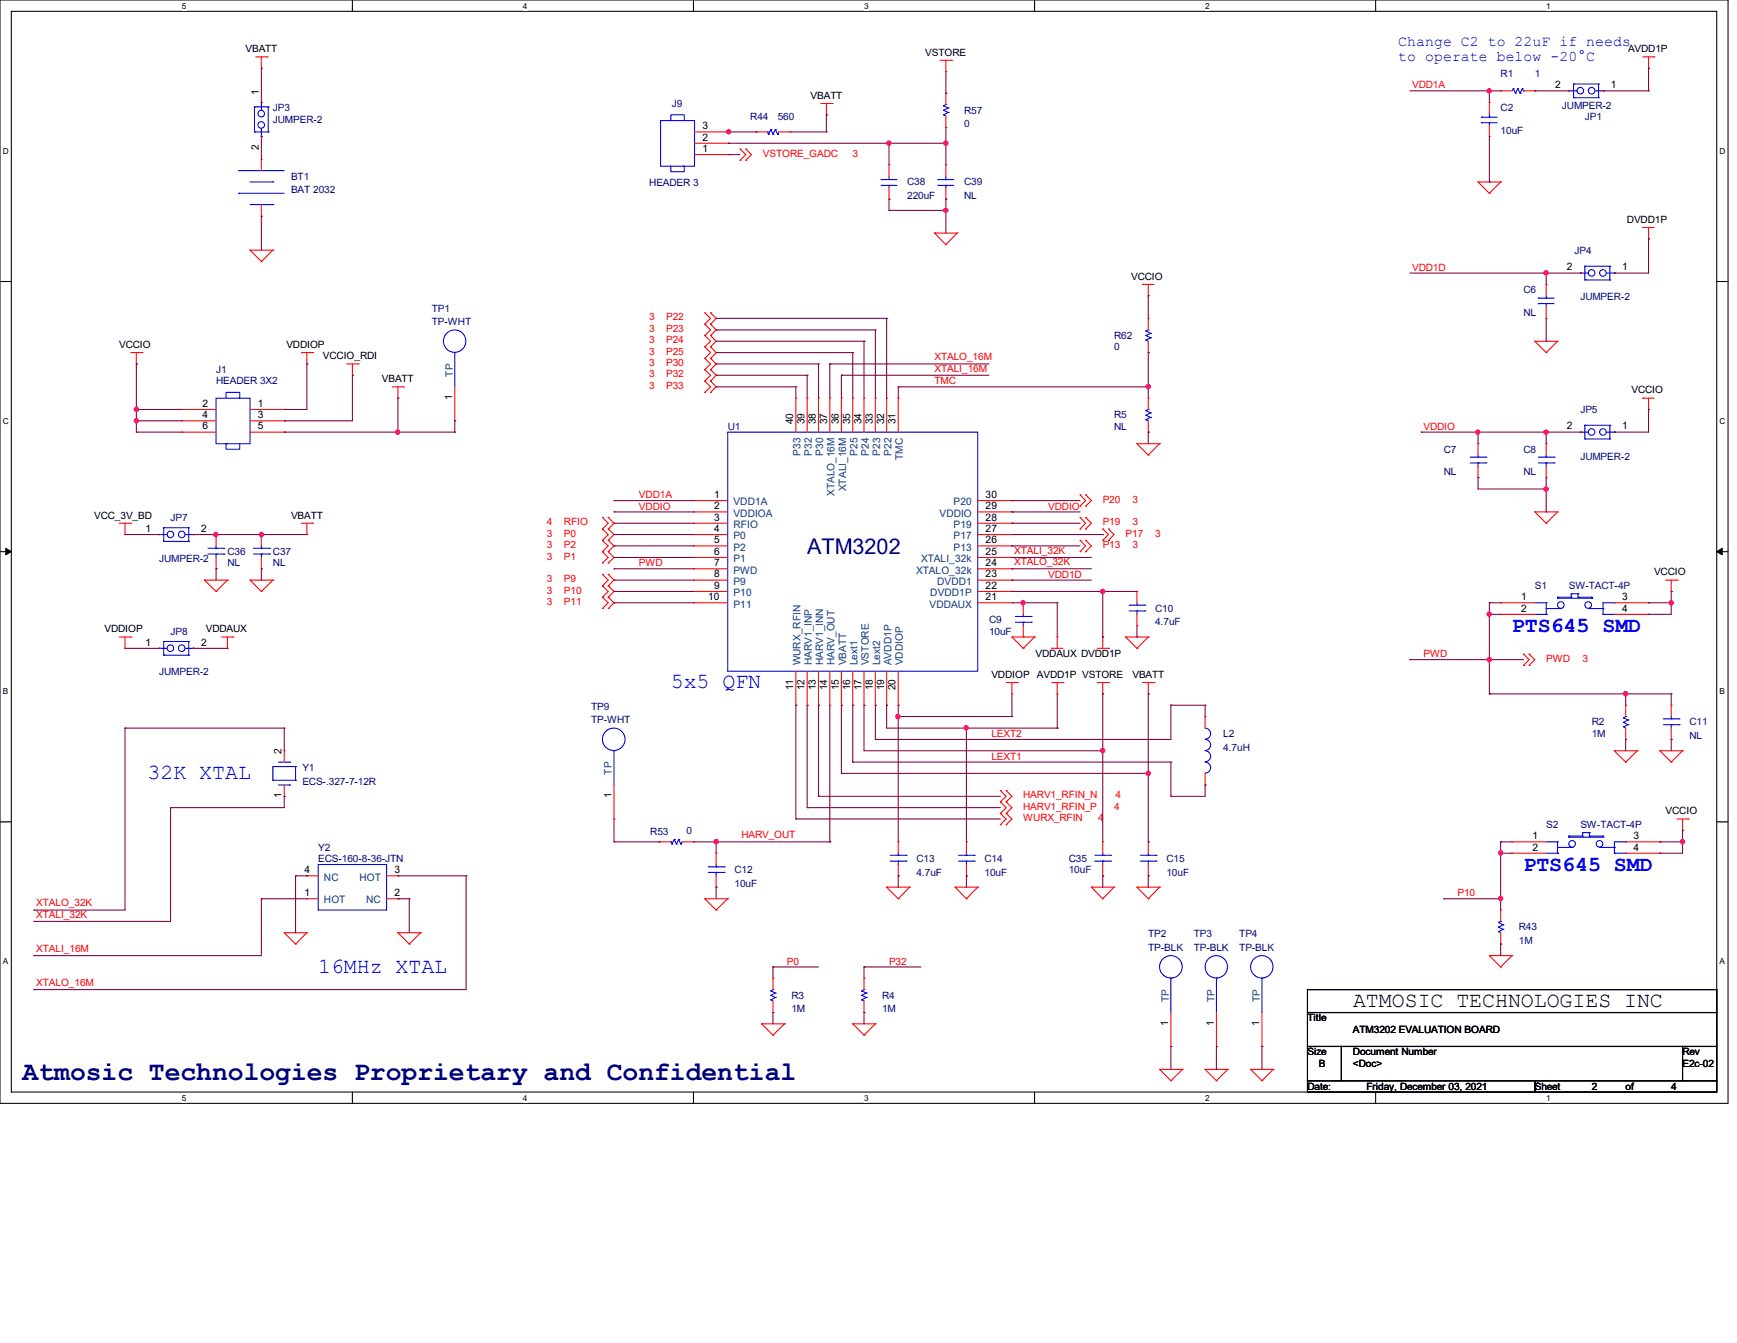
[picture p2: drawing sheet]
<svg xmlns="http://www.w3.org/2000/svg" width="279mm" height="216mm" viewBox="0 0 279 216" stroke-linecap="round" stroke-linejoin="round" font-family="sans-serif">
<path d="M0 0h278v177.4h-278zM1.8 1.8h274.3v173.8h-274.3z" fill="none" stroke="#000" stroke-width=".17"/>
<g fill="#fff">
<path d="M29.3 .2h.7v1.5h-.7z"/>
<path d="M29.3 175.8h.7v1.4h-.7z"/>
</g>
<path d="M56.7 0v1.8M56.7 175.6v1.8" fill="none" stroke="#000" stroke-width=".17"/>
<g fill="#fff">
<path d="M84.1 .2h.7v1.5h-.7z"/>
<path d="M84.1 175.8h.7v1.4h-.7z"/>
</g>
<path d="M111.5 0v1.8M111.5 175.6v1.8" fill="none" stroke="#000" stroke-width=".17"/>
<g fill="#fff">
<path d="M139 .2h.7v1.5h-.7z"/>
<path d="M139 175.8h.7v1.4h-.7z"/>
</g>
<path d="M166.4 0v1.8M166.4 175.6v1.8" fill="none" stroke="#000" stroke-width=".17"/>
<g fill="#fff">
<path d="M193.8 .2h.8v1.5h-.8z"/>
<path d="M193.8 175.8h.8v1.4h-.8z"/>
</g>
<path d="M221.3 0v1.8M221.3 175.6v1.8" fill="none" stroke="#000" stroke-width=".17"/>
<g fill="#fff">
<path d="M248.7 .2h.7v1.5h-.7z"/>
<path d="M248.7 175.8h.7v1.4h-.7z"/>
<path d="M.5 23.5h.9v1.5h-.9z"/>
<path d="M276.6 23.5h.9v1.5h-.9z"/>
<path d="M.5 67h.9v1.5h-.9z"/>
<path d="M276.6 67h.9v1.5h-.9z"/>
</g>
<path d="M0 45.3h1.8M276.1 45.3h1.9" fill="none" stroke="#000" stroke-width=".17"/>
<g fill="#fff">
<path d="M.5 110.4h.8v1.5h-.8z"/>
<path d="M276.6 110.4h.9v1.5h-.9z"/>
</g>
<path d="M0 88.7h1.8M276.1 88.7h1.9" fill="none" stroke="#000" stroke-width=".17"/>
<path d="M.9 88.1l.9 .6-.9 .5zM276.1 88.7l.9-.6v1.1z" fill="#000" stroke="#000" stroke-width=".16"/>
<g fill="#fff">
<path d="M.5 153.8h.8v1.5h-.8z"/>
<path d="M276.6 153.8h.9v1.5h-.9z"/>
</g>
<path d="M0 132.1h1.8M276.1 132.1h1.9M210.3 159.1h65.8v3.7h-65.8zM210.3 162.8h65.8v5.4h-65.8zM210.3 168.2h5.5v5.5h-5.5zM210.3 173.7h36.6v1.9h-36.6zM215.8 168.2h54.8v5.5h-54.8zM246.9 173.7h29.2v1.9h-29.2zM270.6 168.2h5.5v5.5h-5.5z" fill="none" stroke="#000" stroke-width=".17"/>
<g fill="none" stroke="#f00" stroke-width=".17">
<path d="M41.1 9.1h1.9M42 11h.1M42 16.5h.1M42 9.1v1.9M43 9.1h.1M132 16.6h1.9M132.9 18.5h.1M132.9 16.6v1.9M133.9 16.6h.1M151.2 9.7h1.9M152.1 11.5h.1M152.1 15h.1"/>
<path d="M152.1 9.7v1.8M152.1 15v1.8M152.1 18.6v1.9M153.1 9.7h.1M239.6 16.5h.1M239.6 16.5v1.8M241.4 14.6h.1M241.4 14.6h1.8M245.1 14.6h1.8M246.9 14.6h.1M252.3 14.6h.1M257.9 14.6h.1"/>
<path d="M264.2 9.1h1.9M265.2 11h.1M265.2 9.1v1.9M266.1 9.1h.1M42 21.9h.1M42 25.6h.1M42 34.8h.1M42 25.6v1.8M42 32.9v1.9M111.7 21.2h5.5M111.7 24.8h5.5M111.7 23h5.5"/>
<path d="M117.2 24.8h.1M117.2 23h.1M117.2 21.2h.1M119 25.8h.1M119 24h.1M119 24l1 .8-1 1M120 25.8h.1M120 24h.1M120 24l.9 .8-.9 1M121.6 21.2h.1M121.6 21.2h1.8M125.3 21.2h1.8"/>
<path d="M127.1 21.2h.1M143 32h.1M143 26.5h.1M143 26.5v1.8M143 30.2v1.8M150.3 37.5h.1M150.3 37.5h3.7M150.3 37.5l1.8 1.8M152.1 39.3h.1M152.1 20.5h.1M152.1 32h.1M152.1 26.5h.1"/>
<path d="M152.1 26.5v1.8M152.1 30.2v1.8M154 37.5h.1M154 37.5l-1.9 1.8M237.7 29.3h.1M237.7 29.3h3.7M237.7 29.3l1.9 1.8M239.6 31.1h.1M239.6 21.9h.1M239.6 20.1v1.8M241.4 29.3h.1M241.4 29.3l-1.8 1.8"/>
<path d="M264.2 36.6h.1M264.2 36.6h1.9M265.2 38.4h.1M265.2 36.6v1.8M21 56.7h1.9M21.9 58.5h.1M21.9 56.7v1.8M22.9 56.7h.1M40.2 40.2h.1M40.2 40.2h3.7M40.2 40.2l1.8 1.8M42 42h.1"/>
<path d="M43.9 40.2h.1M43.9 40.2l-1.9 1.8M48.5 56.7h1.8M49.4 58.5h.1M49.4 56.7v1.8M50.3 56.7h.1M55.8 58.5h1.8M56.7 58.5v1.8M57.6 58.5h.1M113.4 59.4h.1M113.4 57.6h.1M113.4 50.3h.1"/>
<path d="M113.4 52.1h.1M113.4 53.9h.1M113.4 55.8h.1M113.4 59.4l.9 .9-.9 1M113.4 57.6l.9 .9-.9 .9M113.4 50.3l.9 .9-.9 .9M113.4 52.1l.9 .9-.9 .9M113.4 53.9l.9 1-.9 .9M113.4 55.8l.9 .9-.9 .9M114.3 59.4h.1M114.3 57.6h.1M114.3 52.1h.1"/>
<path d="M114.3 50.3h.1M114.3 53.9h.1M114.3 55.8h.1M114.3 59.4l.9 .9-.9 1M114.3 57.6l.9 .9-.9 .9M114.3 50.3l.9 .9-.9 .9M114.3 52.1l.9 .9-.9 .9M114.3 53.9l.9 1-.9 .9M114.3 55.8l.9 .9-.9 .9M183.8 45.7h.1M183.8 45.7h1.8M184.7 47.5h.1"/>
<path d="M184.7 56.7h.1M184.7 51.2h.1M184.7 45.7v1.8M184.7 51.2v1.8M184.7 54.9v1.8M246.9 54.9h.1M246.9 54.9h3.6M246.9 54.9l1.8 1.8M248.7 56.7h.1M248.7 45.7h.1M248.7 51.2h.1M248.7 45.7v1.8"/>
<path d="M248.7 49.4v1.8M250.5 54.9h.1M250.5 54.9l-1.8 1.8M254.2 43.9h.1M259.7 43.9h.1M29.3 65.8h.1M29.3 67.6h.1M29.3 69.5h.1M29.3 65.8h5.5M29.3 67.6h5.5M29.3 69.5h5.5M40.2 65.8h5.5"/>
<path d="M40.2 67.6h5.5M40.2 69.5h5.5M45.7 65.8h.1M45.7 67.6h.1M45.7 69.5h.1M56.7 60.3h.1M63.1 62.2h1.8M64 64h.1M64 62.2v1.8M64.9 62.2h.1M73.2 67.6h.1M73.2 62.2v5.4"/>
<path d="M113.4 61.3h.1M113.4 63.1h.1M113.4 61.3l.9 .9-.9 .9M114.3 63.1h.1M114.3 61.3h.1M114.3 61.3l.9 .9-.9 .9M128 64h.1M128 64v5.5M129.8 64h.1M129.8 64v5.5M131.7 64h.1M131.7 64v5.5"/>
<path d="M133.5 64h.1M133.5 64v5.5M135.3 64h.1M135.3 64v5.5M137.2 64h.1M137.2 64v5.5M139 64h.1M139 64v5.5M140.8 64h.1M140.8 64v5.5M142.6 64h.1M142.6 64v5.5"/>
<path d="M144.5 64h.1M144.5 64v5.5M173.7 79.5h.1M173.7 79.5l.9 1-.9 .9M174.6 79.5h.1M174.6 79.5l1 1-1 .9M182.9 71.3h.1M182.9 71.3h3.6M182.9 71.3l1.8 1.9M184.7 73.2h.1M184.7 69.5h.1M184.7 64h.1"/>
<path d="M184.7 64v1.8M184.7 67.6v1.9M186.5 71.3h.1M186.5 71.3l-1.8 1.9M237.7 71.3h.1M237.7 76.8h.1M237.7 71.3v1.9M237.7 75v1.8M248.7 71.3h.1M248.7 76.8h.1M248.7 71.3v1.9M248.7 75v1.8"/>
<path d="M254.2 69.5h.1M259.7 69.5h.1M264.2 64h.1M264.2 64h1.9M265.2 65.8h.1M265.2 64v1.8M19.2 84.1h1.8M20.1 85.9h.1M20.1 84.1v1.8M21 84.1h.1M25.6 85.9h.1M31.1 85.9h.1"/>
<path d="M32.9 93.3h.1M32.9 93.3h3.7M32.9 93.3l1.9 1.8M34.8 95.1h.1M34.8 85.9h.1M34.8 91.4h.1M34.8 85.9v1.9M34.8 89.6v1.8M36.6 93.3h.1M36.6 93.3l-1.8 1.8M40.2 93.3h.1M40.2 93.3h3.7"/>
<path d="M40.2 93.3l1.8 1.8M42 95.1h.1M42 85.9h.1M42 91.4h.1M42 85.9v1.9M42 89.6v1.8M43.9 93.3h.1M43.9 93.3l-1.9 1.8M48.5 84.1h1.8M49.4 85.9h.1M49.4 84.1v1.8M50.3 84.1h.1"/>
<path d="M96.9 85h.1M96.9 86.9h.1M96.9 88.7h.1M96.9 90.5h.1M96.9 92.3h.1M96.9 94.2h.1M96.9 96h.1M96.9 97.8h.1M96.9 83.2h.1M96.9 85l.9 .9-.9 1M96.9 86.9l.9 .9-.9 .9M96.9 88.7l.9 .9-.9 .9"/>
<path d="M96.9 92.3l.9 1-.9 .9M96.9 94.2l.9 .9-.9 .9M96.9 96l.9 .9-.9 .9M96.9 83.2l.9 .9-.9 .9M97.8 86.9h.1M97.8 85h.1M97.8 88.7h.1M97.8 90.5h.1M97.8 94.2h.1M97.8 92.3h.1M97.8 96h.1M97.8 97.8h.1"/>
<path d="M97.8 83.2h.1M97.8 85l1 .9-1 1M97.8 86.9l1 .9-1 .9M97.8 88.7l1 .9-1 .9M97.8 92.3l1 1-1 .9M97.8 94.2l1 .9-1 .9M97.8 96l1 .9-1 .9M97.8 83.2l1 .9-1 .9M111.5 80.5h.1M111.5 82.3h.1M111.5 84.1h.1M111.5 85.9h.1"/>
<path d="M111.5 87.8h.1M111.5 89.6h.1M111.5 91.4h.1M111.5 93.3h.1M111.5 95.1h.1M111.5 96.9h.1M111.5 82.3h5.6M111.5 93.3h5.6M111.5 84.1h5.6M111.5 80.5h5.6M111.5 85.9h5.6M111.5 87.8h5.6"/>
<path d="M111.5 89.6h5.6M111.5 91.4h5.6M111.5 95.1h5.6M111.5 96.9h5.6M157.3 82.3h5.5M157.3 93.3h5.5M157.3 84.1h5.5M157.3 80.5h5.5M157.3 85.9h5.5M157.3 87.8h5.5M157.3 89.6h5.5M157.3 91.4h5.5"/>
<path d="M157.3 95.1h5.5M157.3 96.9h5.5M162.8 80.5h.1M162.8 82.3h.1M162.8 84.1h.1M162.8 85.9h.1M162.8 87.8h.1M162.8 89.6h.1M162.8 91.4h.1M162.8 93.3h.1M162.8 95.1h.1M162.8 96.9h.1"/>
<path d="M164.6 96.9h.1M164.6 96.9v1.9M173.7 81.4h.1M173.7 85h.1M173.7 83.2h.1M173.7 88.7h.1M173.7 86.9h.1M173.7 83.2l.9 .9-.9 .9M173.7 86.9l.9 .9-.9 .9M174.6 81.4h.1M174.6 85h.1M174.6 83.2h.1"/>
<path d="M174.6 88.7h.1M174.6 86.9h.1M174.6 83.2l1 .9-1 .9M174.6 86.9l1 .9-1 .9M177.4 86.9h.1M177.4 85h.1M177.4 85l.9 .9-.9 1M178.3 86.9h.1M178.3 85h.1M178.3 85l.9 .9-.9 1M182.9 95.1h.1M182.9 95.1v1.8"/>
<path d="M182.9 98.8v1.8M241.4 96.9h.1M241.4 98.8h.1M241.4 96.9h5.5M241.4 98.8h5.5M246.9 82.3h.1M246.9 82.3h3.6M246.9 82.3l1.8 1.8M248.7 84.1h.1M250.5 82.3h.1M250.5 82.3l-1.8 1.8M259.7 96.9h5.5"/>
<path d="M259.7 98.8h5.5M265.2 96.9h.1M265.2 98.8h.1M267.9 93.3h1.8M268.8 95.1h.1M268.8 93.3v1.8M269.7 93.3h.1M19.2 102.4h1.8M20.1 104.2h.1M20.1 102.4v1.8M21 102.4h.1M25.6 104.2h.1"/>
<path d="M31.1 104.2h.1M35.6 102.4h1.9M36.6 104.2h.1M36.6 102.4v1.8M37.5 102.4h.1M128 113.4h.1M128 107.9v5.5M129.8 113.4h.1M129.8 107.9v5.5M131.7 113.4h.1M131.7 107.9v5.5M133.5 113.4h.1"/>
<path d="M133.5 107.9v5.5M135.3 113.4h.1M135.3 107.9v5.5M137.2 113.4h.1M137.2 107.9v5.5M139 113.4h.1M139 107.9v5.5M140.8 113.4h.1M140.8 107.9v5.5M142.6 113.4h.1M142.6 107.9v5.5M144.5 113.4h.1"/>
<path d="M144.5 107.9v5.5M161.8 109.7h1.9M162.8 111.5h.1M162.8 102.4h.1M162.8 109.7v1.8M162.8 102.4h3.6M162.8 102.4l1.8 1.8M163.7 109.7h.1M164.6 104.2h.1M164.6 102.4h.1M164.6 100.6v1.8M166.4 102.4h.1"/>
<path d="M166.4 102.4l-1.8 1.8M169.2 104.2h.1M169.2 109.7h1.8M169.2 104.2h1.8M170.1 111.5h.1M170.1 102.4h.1M170.1 102.4v1.8M170.1 109.7v1.8M171 109.7h.1M176.5 109.7h1.8M176.5 104.2h1.8M177.4 111.5h.1"/>
<path d="M177.4 102.4h.1M177.4 102.4v1.8M177.4 109.7v1.8M178.3 109.7h.1M178.3 104.2h.1M181.1 102.4h.1M181.1 102.4h3.6M181.1 102.4l1.8 1.8M182.9 104.2h.1M182.9 100.6h.1M183.8 109.7h1.8M184.7 111.5h.1"/>
<path d="M184.7 102.4h.1M184.7 109.7v1.8M184.7 102.4l-1.8 1.8M185.6 109.7h.1M193.8 115.2h.1M193.8 115.2v1.9M245.1 107h.1M245.1 105.2h.1M245.1 105.2l.9 .8-.9 1M246 107h.1M246 105.2h.1M246 105.2l.9 .8-.9 1"/>
<path d="M261.5 118.9h.1M261.5 113.4h.1M261.5 113.4v1.8M261.5 117.1v1.8M268.8 113.4h.1M268.8 118.9h.1M268.8 113.4v1.8M268.8 117.1v1.8M45.7 128h.1M45.7 120.7h.1M45.7 120.7v1.8M45.7 126.2v1.8"/>
<path d="M98.8 131.7h.1M98.8 126.2v5.5M106 135.3h.1M106 135.3h1.9M109.7 135.3h1.8M111.5 135.3h.1M115.2 137.2h.1M115.2 137.2v1.8M144.5 135.3h.1M144.5 135.3v1.9M144.5 139v1.8M155.4 135.3h.1"/>
<path d="M155.4 135.3v1.9M155.4 139v1.8M160.9 132.6h.1M160.9 130.8h.1M160.9 128.9h.1M160.9 127.1h.1M160.9 130.8l.9 .9-.9 .9M160.9 127.1l.9 .9-.9 .9M160.9 128.9l.9 .9-.9 1M161.8 132.6h.1M161.8 130.8h.1M161.8 128.9h.1"/>
<path d="M161.8 127.1h.1M161.8 130.8l1 .9-1 .9M161.8 127.1l1 .9-1 .9M161.8 128.9l1 .9-1 1M177.4 135.3h.1M177.4 135.3v1.9M177.4 139v1.8M184.7 135.3h.1M184.7 135.3v1.9M184.7 139v1.8M193.8 126.2h.1M193.8 124.3v1.9"/>
<path d="M243.2 135.3h.1M243.2 137.2h.1M243.2 135.3h5.5M243.2 137.2h5.5M259.7 120.7h.1M259.7 120.7h3.7M259.7 120.7l1.8 1.8M261.5 122.5h.1M261.5 135.3h5.5M261.5 137.2h5.5M263.4 120.7h.1M263.4 120.7l-1.9 1.8"/>
<path d="M267 120.7h.1M267 135.3h.1M267 137.2h.1M267 120.7h3.6M267 120.7l1.8 1.8M268.8 122.5h.1M269.7 131.7h1.9M270.6 120.7h.1M270.6 133.5h.1M270.6 120.7l-1.8 1.8M270.6 131.7v1.8M271.6 131.7h.1"/>
<path d="M45.7 149.9h.1M45.7 149.9h3.7M45.7 149.9l1.8 1.9M47.5 151.8h.1M49.4 149.9h.1M49.4 144.5h.1M49.4 140.8h.1M49.4 144.5h1.8M49.4 149.9l-1.9 1.9M49.4 140.8h1.8M62.2 144.5h1.8M62.2 140.8h1.8"/>
<path d="M64 149.9h.1M64 144.5h.1M64 140.8h.1M64 149.9h3.6M64 149.9l1.8 1.9M65.8 151.8h.1M67.6 149.9h.1M67.6 149.9l-1.8 1.9M113.4 144.5h.1M113.4 144.5h3.7M113.4 144.5l1.8 1.8M115.2 146.3h.1"/>
<path d="M115.2 142.6h.1M115.2 140.8v1.8M117.1 144.5h.1M117.1 144.5l-1.9 1.8M124.3 157.3h.1M124.3 157.3v1.8M139 157.3h.1M139 157.3v1.8M142.6 142.6h.1M142.6 142.6h3.7M142.6 142.6l1.9 1.9M144.5 144.5h.1"/>
<path d="M144.5 140.8h.1M146.3 142.6h.1M146.3 142.6l-1.8 1.9M153.6 142.6h.1M153.6 142.6h3.7M153.6 142.6l1.8 1.9M155.4 144.5h.1M155.4 140.8h.1M157.3 142.6h.1M157.3 142.6l-1.9 1.9M175.6 142.6h.1M175.6 142.6h3.6"/>
<path d="M175.6 142.6l1.8 1.9M177.4 144.5h.1M177.4 140.8h.1M179.2 142.6h.1M179.2 142.6l-1.8 1.9M182.9 142.6h.1M182.9 142.6h3.6M182.9 142.6l1.8 1.9M184.7 144.5h.1M184.7 140.8h.1M186.5 142.6h.1M186.5 142.6l-1.8 1.9"/>
<path d="M239.6 153.6h.1M239.6 153.6h3.6M239.6 153.6l1.8 1.8M241.4 155.4h.1M241.4 151.8h.1M241.4 146.3h.1M241.4 146.3v1.8M241.4 149.9v1.9M243.2 153.6h.1M243.2 153.6l-1.8 1.8M122.5 164.6h.1M122.5 164.6h3.7"/>
<path d="M122.5 164.6l1.8 1.8M124.3 166.4h.1M124.3 162.8h.1M124.3 160.9v1.9M126.2 164.6h.1M126.2 164.6l-1.9 1.8M137.2 164.6h.1M137.2 164.6h3.6M137.2 164.6l1.8 1.8M139 166.4h.1M139 162.8h.1M139 160.9v1.9"/>
<path d="M140.8 164.6h.1M140.8 164.6l-1.8 1.8M186.5 171.9h.1M186.5 171.9h3.7M186.5 171.9l1.8 1.8M188.3 173.7h.1M188.3 168.2h.1M188.3 162.8v5.4M190.2 171.9h.1M190.2 171.9l-1.9 1.8M193.8 171.9h.1M193.8 171.9h3.7"/>
<path d="M193.8 171.9l1.9 1.8M195.7 173.7h.1M195.7 168.2h.1M195.7 162.8v5.4M197.5 171.9h.1M197.5 171.9l-1.8 1.8M201.2 171.9h.1M201.2 171.9h3.6M201.2 171.9l1.8 1.8M203 173.7h.1M203 168.2h.1M203 162.8v5.4"/>
<path d="M204.8 171.9h.1M204.8 171.9l-1.8 1.8"/>
</g>
<g fill="none" stroke="#00f" stroke-width=".17">
<path d="M40.9 17.2h.1M40.9 17.2h2.2M40.9 17.2v4M42 16.5h.1M42 16.5v1.2M43.1 17.2h.1M43.1 17.2v4M106.3 19.4h5.4v7.3h-5.4zM108.1 19.4h-.2v-.9h2.2v.9M151.8 18.5h.1M151.8 17.7h.1M151.8 17h.1"/>
<path d="M151.8 18.5l.3 .1M151.8 17.7l.7 .4M151.8 17l.7 .4M152.1 16.8h.1M152.1 16.8l-.3 .2M152.5 18.1h.1M152.5 17.4h.1M152.5 18.1l-.7 .4M152.5 17.4l-.7 .3M238.3 18.8h.1M238.3 19.7h.1M238.3 18.8h2.5"/>
<path d="M238.3 19.7h2.5M239.6 19.7h.1M239.6 18.8h.1M239.6 18.3v.5M239.6 19.7v.4M243.4 14.3h.1M243.4 14.3l-.2 .3M243.4 14.3l.4 .7M243.8 15h.1M244.1 14.3h.1M244.1 14.3l-.3 .7M244.1 14.3l.4 .7"/>
<path d="M244.5 15h.1M244.9 14.3h.1M244.9 14.3l-.4 .7M244.9 14.3l.2 .3M245.1 14.6h.1M252.3 14.6h.1M252.3 14.6h1.4M253.1 15.7h.1M253.1 13.5h.1M253.1 15.7h4M253.1 13.5v2.2M253.1 13.5h4"/>
<path d="M256.6 14.6h1.3M257.1 15.7h.1M257.1 13.5h.1M257.1 13.5v2.2M257.9 14.6h.1M38.4 27.4h.1M38.4 31.1h.1M38.4 27.4h7.3M38.4 31.1h7.3M40.2 29.3h3.7M40.2 32.9h3.7M40.9 21.2h.1"/>
<path d="M40.9 21.2h2.2M42 21.9h.1M42 20.7v1.2M43.1 21.2h.1M43.9 29.3h.1M43.9 32.9h.1M107.9 26.7v.9h2.2v-.9h-.2M123.4 21.2h.1M123.4 21.2l.2 .4M123.6 21.6h.1M124 20.8h.1M124 20.8l.3 .8"/>
<path d="M124 20.8l-.4 .8M124.3 21.6h.1M124.7 20.8h.1M124.7 20.8l.4 .8M124.7 20.8l-.4 .8M125.1 21.6h.1M125.3 21.2l-.2 .4M141.7 28.9h.1M141.7 29.8h.1M141.7 28.9h2.6M141.7 29.8h2.6M143 29.8h.1"/>
<path d="M143 28.9h.1M143 28.3v.6M143 29.8v.4M150.9 28.9h.1M150.9 29.8h.1M150.9 28.9h2.5M150.9 29.8h2.5M152.1 29.8h.1M152.1 28.9h.1M152.1 28.3v.6M152.1 29.8v.4M73.2 56.7h.1"/>
<path d="M73.2 56.7v5.5M184.3 54.7h.1M184.3 53.9h.1M184.3 53.2h.1M184.3 54.7l.4 .2M184.3 53.9l.8 .4M184.3 53.2l.8 .4M184.7 53h.1M184.7 53l-.4 .2M185.1 54.3h.1M185.1 53.6h.1M185.1 54.3l-.8 .4"/>
<path d="M185.1 53.6l-.8 .3M247.4 48.8h.1M247.4 47.9h.1M247.4 48.8h2.6M247.4 47.9h2.6M248.7 47.9h.1M248.7 48.8h.1M248.7 47.5v.4M248.7 48.8v.6M254.2 43.9h.1M254.2 43.9h1.3M254.9 45h.1"/>
<path d="M254.9 42.8h.1M254.9 42.8v2.2M254.9 45h4.1M254.9 42.8h4.1M258.4 43.9h1.3M259 45h.1M259 42.8h.1M259 42.8v2.2M259.7 43.9h.1M34.8 64h5.4v7.3h-5.4zM36.4 64v-.9h2.2v.9h-.2M36.6 71.3h-.2v.9h2.2v-.9"/>
<path d="M117.1 69.5h40.2v38.4h-40.2zM184.3 67.5h.1M184.3 66.8h.1M184.3 66h.1M184.3 67.5l.4 .1M184.3 66.8l.8 .3M184.3 66l.8 .4M184.7 65.8h.1M184.7 65.8l-.4 .2M185.1 67.1h.1M185.1 66.4h.1M185.1 67.1l-.8 .4"/>
<path d="M185.1 66.4l-.8 .4M236.5 74.4h2.5M236.5 73.5h2.5M237.7 73.5h.1M237.7 74.4h.1M237.7 73.2v.3M237.7 74.4v.6M239 74.4h.1M239 73.5h.1M247.4 74.4h2.6M247.4 73.5h2.6M248.7 73.5h.1"/>
<path d="M248.7 74.4h.1M248.7 73.2v.3M248.7 74.4v.6M250 74.4h.1M250 73.5h.1M254.2 69.5h.1M254.2 69.5h1.3M254.9 70.6h.1M254.9 68.4h.1M254.9 70.6h4.1M254.9 68.4v2.2M254.9 68.4h4.1"/>
<path d="M258.4 69.5h1.3M259 70.6h.1M259 68.4h.1M259 68.4v2.2M259.7 69.5h.1M25.6 85.9h.1M25.6 85.9h1.3M26.3 84.8h.1M26.3 87h.1M26.3 84.8v2.2M26.3 84.8h4.1M26.3 87h4.1"/>
<path d="M29.8 85.9h1.3M30.4 84.8h.1M30.4 87h.1M30.4 84.8v2.2M31.1 85.9h.1M33.4 89.1h2.6M33.4 88.1h2.6M34.8 88.1h.1M34.8 89.1h.1M34.8 87.8v.3M34.8 89.1v.5M36 89.1h.1"/>
<path d="M36 88.1h.1M40.8 89.1h2.5M40.8 88.1h2.5M42 88.1h.1M42 89.1h.1M42 87.8v.3M42 89.1v.5M43.3 89.1h.1M43.3 88.1h.1M163.3 99.1h2.6M164.6 99.1h.1M164.6 98.8v.3"/>
<path d="M165.9 99.1h.1M181.6 98.2h2.5M181.6 97.3h2.5M182.9 97.3h.1M182.9 98.2h.1M182.9 96.9v.4M182.9 98.2v.6M184.1 98.2h.1M184.1 97.3h.1M246.9 96.9h1.8M246.9 98.8h1.8M248.7 96.9h.1"/>
<path d="M248.7 98.8h.1M248.7 96.9v1.9M248.7 97.8h2.4M250.5 96h.1M250.5 96.2h.1M250.5 96v.2M250.5 96.2h5.5M250.5 96h2.2M251.1 97.8h.1M252.7 95.5h.1M252.7 96h.1M252.7 95.5h1.1"/>
<path d="M252.7 95.5v.5M253.8 96h.1M253.8 95.5h.1M253.8 96h2.2M253.8 95.5v.5M255.5 97.8h2.4M256 96.2h.1M256 96h.1M256 96v.2M257.9 98.8h.1M257.9 97.8h.1M257.9 98.8h1.8"/>
<path d="M259.7 96.9h.1M259.7 98.8h.1M259.7 96.9h-1.8v1.9M25.6 104.2h.1M25.6 104.2h1.3M26.3 103.1h.1M26.3 105.3h.1M26.3 103.1v2.2M26.3 103.1h4.1M26.3 105.3h4.1M29.8 104.2h1.3M30.4 103.1h.1"/>
<path d="M30.4 105.3h.1M30.4 103.1v2.2M31.1 104.2h.1M163.3 100h2.6M164.6 100h.1M164.6 100v.6M165.9 100h.1M193.8 117.1a.89 .89 0 0 1 .9 .8 .89 .89 0 0 1-.9 .9M193.8 118.9a.89 .89 0 0 1 .9 .9 .89 .89 0 0 1-.9 .8M261.2 116.8h.1M261.2 116.1h.1M261.2 115.4h.1"/>
<path d="M261.2 116.8l.3 .3M261.2 116.1l.7 .4M261.2 115.4l.7 .3M261.5 115.2h.1M261.5 115.2l-.3 .2M261.9 116.5h.1M261.9 115.7h.1M261.9 116.5l-.7 .3M261.9 115.7l-.7 .4M267.5 116.5h2.6M267.5 115.6h2.6M268.8 115.6h.1"/>
<path d="M268.8 116.5h.1M268.8 115.2v.4M268.8 116.5v.6M270.1 116.5h.1M270.1 115.6h.1M43.9 123.2h.1M43.9 125.4h.1M43.9 125.4h3.6M43.9 123.2h3.6M43.9 123.2v2.2M44.8 126.2h1.8M44.8 122.5h1.8"/>
<path d="M46.6 126.2h.1M46.6 122.5h.1M47.5 125.4h.1M47.5 123.2h.1M47.5 123.2v2.2M51.2 139h11v7.3h-11zM98.8 120.7h.1M98.8 120.7v5.5M107.9 135.3h.1M107.9 135.3l.2 .4M108.1 135.7h.1M108.5 135h.1"/>
<path d="M108.5 135l.3 .7M108.5 135l-.4 .7M108.8 135.7h.1M109.2 135h.1M109.2 135l.3 .7M109.2 135l-.4 .7M109.5 135.7h.1M109.7 135.3l-.2 .4M113.9 139.4h2.6M115.2 139.4h.1M115.2 139v.4M116.5 139.4h.1"/>
<path d="M143.2 138.4h2.6M143.2 137.5h2.6M144.5 137.5h.1M144.5 138.4h.1M144.5 137.2v.3M144.5 138.4v.6M145.8 138.4h.1M145.8 137.5h.1M154.2 138.4h2.5M154.2 137.5h2.5M155.4 137.5h.1M155.4 138.4h.1"/>
<path d="M155.4 137.2v.3M155.4 138.4v.6M156.7 138.4h.1M156.7 137.5h.1M176.1 138.4h2.5M176.1 137.5h2.5M177.4 137.5h.1M177.4 138.4h.1M177.4 137.2v.3M177.4 138.4v.6M178.6 138.4h.1M178.6 137.5h.1"/>
<path d="M183.4 138.4h2.6M183.4 137.5h2.6M184.7 137.5h.1M184.7 138.4h.1M184.7 137.2v.3M184.7 138.4v.6M186 138.4h.1M186 137.5h.1M193.8 120.7a.89 .89 0 0 1 .9 .9 .89 .89 0 0 1-.9 .9M193.8 122.5a.89 .89 0 0 1 .9 .9 .89 .89 0 0 1-.9 .9M248.7 135.3h1.8M248.7 137.2h1.8"/>
<path d="M250.5 135.3h.1M250.5 137.2h.1M250.5 136.2h2.4M250.5 135.3v1.9M252.3 134.4h.1M252.3 134.6h.1M252.3 134.6h5.6M252.3 134.4h2.3M252.3 134.4v.2M252.9 136.2h.1M254.6 133.9h.1M254.6 134.4h.1"/>
<path d="M254.6 133.9h1.1M254.6 133.9v.5M255.7 134.4h.1M255.7 133.9h.1M255.7 134.4h2.2M255.7 133.9v.5M257.3 136.2h2.4M257.9 134.6h.1M257.9 134.4h.1M257.9 134.4v.2M259.7 137.2h.1M259.7 136.2h.1"/>
<path d="M259.7 137.2h1.8M261.5 135.3h.1M261.5 137.2h.1M261.5 135.3h-1.8v1.9M113.9 140.3h2.6M115.2 140.3h.1M115.2 140.3v.5M116.5 140.3h.1M124 159.3h.1M124 159.3l.7 .3M124.3 159.1h.1M124.3 159.1l-.3 .2"/>
<path d="M124.7 159.6h.1M124.7 159.6l-.7 .4M138.6 159.3h.1M138.6 159.3l.8 .3M139 159.1h.1M139 159.1l-.4 .2M139.4 159.6h.1M139.4 159.6l-.8 .4M188.3 157.3h.1M188.3 157.3v5.5M195.7 157.3h.1M195.7 157.3v5.5"/>
<path d="M203 157.3h.1M203 157.3v5.5M241 149.8h.1M241 149.1h.1M241 148.3h.1M241 149.8l.4 .1M241 149.1l.8 .3M241 148.3l.8 .4M241.4 148.1h.1M241.4 148.1l-.4 .2M241.8 149.4h.1M241.8 148.7h.1"/>
<path d="M241.8 149.4l-.8 .4M241.8 148.7l-.8 .4M124 160.7h.1M124 160h.1M124 160.7l.3 .2M124 160l.7 .4M124.7 160.4h.1M124.7 160.4l-.7 .3M138.6 160.7h.1M138.6 160h.1M138.6 160.7l.4 .2M138.6 160l.8 .4"/>
<path d="M139.4 160.4h.1M139.4 160.4l-.8 .3"/>
<circle cx="42" cy="18.3" r=".53"/>
<circle cx="254.2" cy="14.6" r=".53"/>
<circle cx="256" cy="14.6" r=".53"/>
<circle cx="42" cy="20.1" r=".53"/>
<circle cx="73.1" cy="54.8" r="1.8"/>
<circle cx="256" cy="43.9" r=".53"/>
<circle cx="257.8" cy="43.9" r=".53"/>
<circle cx="256" cy="69.4" r=".53"/>
<circle cx="257.8" cy="69.4" r=".53"/>
<circle cx="27.4" cy="85.9" r=".53"/>
<circle cx="29.2" cy="85.9" r=".53"/>
<circle cx="251.1" cy="97.3" r=".53"/>
<circle cx="255.5" cy="97.3" r=".53"/>
<circle cx="27.4" cy="104.2" r=".53"/>
<circle cx="29.2" cy="104.2" r=".53"/>
<circle cx="98.7" cy="118.9" r="1.81"/>
<circle cx="252.9" cy="135.7" r=".53"/>
<circle cx="257.3" cy="135.7" r=".53"/>
<circle cx="188.4" cy="155.4" r="1.81"/>
<circle cx="195.6" cy="155.4" r="1.8"/>
<circle cx="203" cy="155.4" r="1.8"/>
</g>
<g fill="none" stroke="#800040" stroke-width=".17">
<path d="M42 11h.1M42 11v5.5M132.9 18.5h.1M132.9 18.5v2.7M152.1 15h.1M152.1 11.5v3.5M226.8 14.6h14.6M239.6 14.6h.1M239.6 14.6v1.9M246.9 14.6h.1M246.9 14.6h5.4M257.9 14.6h7.3"/>
<path d="M265.2 14.6h.1M265.2 11h.1M265.2 11v3.6M42 21.9h.1M42 34.8h.1M42 21.9v3.7M42 34.8v5.4M117.1 21.2h4.5M117.2 23h.1M117.2 24.8h.1M117.2 21.2h.1M117.2 23h34.9"/>
<path d="M117.2 24.8h1.8M121.6 21.2h.1M127.1 21.2h5.8M132.9 21.2h.1M143 23h.1M143 32h.1M143 33.8h.1M143 23v3.5M143 32v1.8M143 33.8h9.1M152.1 23h.1M152.1 32h.1"/>
<path d="M152.1 33.8h.1M152.1 20.5v6M152.1 32v5.5M239.6 29.3h.1M239.6 21.9v7.4M265.2 38.4h.1M265.2 38.4v5.5h-5.5M21.9 58.5h.1M21.9 58.5v11M49.4 58.5h.1M49.4 58.5v7.3h-3.7M115.2 58.5h.1"/>
<path d="M115.2 56.7h.1M115.2 53h.1M115.2 51.2h.1M115.2 58.5h16.5M115.2 56.7h22M115.2 54.9h23.8M115.2 53h25.6M115.2 51.2h27.4M131.7 58.5h.1M131.7 58.5v5.5M133.5 58.5h.1M133.5 58.5h25.6"/>
<path d="M133.5 58.5v5.5M137.2 56.7h.1M137.2 56.7v7.3M139 54.9h.1M139 54.9v9.1M140.8 53h.1M140.8 53v11M142.6 51.2h.1M142.6 51.2v12.8M184.7 56.7h.1M184.7 47.5h.1M184.7 47.5v3.7"/>
<path d="M184.7 56.7v7.3M226.8 43.9h27.4M248.7 43.9h.1M248.7 54.9h.1M248.7 43.9v1.8M248.7 51.2v3.7M259.7 43.9h.1M21.9 65.8h.1M21.9 67.6h.1M21.9 69.5h.1M21.9 69.5h7.4M21.9 65.8h7.4"/>
<path d="M21.9 67.6h7.4M45.7 65.8h.1M45.7 67.6h.1M45.7 69.5h.1M45.7 69.5h27.5M56.7 60.3h.1M56.7 60.3v7.3h-11M64 64h.1M64 64v5.5M73.2 69.5h.1M73.2 67.6h.1M73.2 67.6v1.9"/>
<path d="M115.2 62.2h.1M115.2 60.3h.1M115.2 62.2h12.8M115.2 60.3h14.6M128 62.2h.1M128 62.2v1.8M129.8 60.3h.1M129.8 60.3v3.7M135.3 60.3h.1M135.3 60.3h23.8M135.3 60.3v3.7M144.5 62.2h.1"/>
<path d="M144.5 62.2h40.2M144.5 62.2v1.8M184.7 69.5h.1M184.7 62.2h.1M184.7 69.5v1.8M228.6 69.5h.1M228.6 69.5h25.6M237.7 69.5h.1M237.7 76.8h.1M237.7 69.5v1.8M237.7 76.8v1.8h11M248.7 69.5h.1"/>
<path d="M248.7 78.6h.1M248.7 69.5v1.8M248.7 76.8v5.5M259.7 69.5h.1M265.2 65.8h.1M265.2 65.8v3.7h-5.5M20.1 85.9h.1M20.1 85.9h5.5M31.1 85.9h.1M31.1 85.9h18.3M34.8 91.4h.1M34.8 85.9h.1"/>
<path d="M34.8 91.4v1.9M42 91.4h.1M42 85.9h.1M42 91.4v1.9M98.8 85.9h.1M98.8 87.8h.1M98.8 89.6h.1M98.8 93.3h.1M98.8 95.1h.1M98.8 96.9h.1M98.8 84.1h.1M98.8 91.4h.1"/>
<path d="M98.8 82.3h.1M98.8 80.5h.1M98.8 80.5h12.7M98.8 84.1h12.7M98.8 85.9h12.7M98.8 87.8h12.7M98.8 89.6h12.7M98.8 91.4h12.7M98.8 93.3h12.7M98.8 95.1h12.7M98.8 96.9h12.7M98.8 82.3h12.7"/>
<path d="M162.8 80.5h.1M162.8 84.1h.1M162.8 87.8h.1M162.8 89.6h.1M162.8 91.4h.1M162.8 95.1h.1M162.8 93.3h.1M162.8 82.3h.1M162.8 80.5h10.9M162.8 84.1h10.9M162.8 85.9h14.6M162.8 87.8h10.9"/>
<path d="M162.8 89.6h12.8M162.8 91.4h12.8M162.8 93.3h12.8M162.8 95.1h20.1M162.8 96.9h7.3M162.8 82.3h10.9M164.6 96.9h.1M170.1 96.9h.1M170.1 96.9v5.5M177.4 85.9h.1M177.4 95.1h.1M177.4 95.1v7.3"/>
<path d="M239.6 96.9h.1M239.6 98.8h.1M239.6 96.9h1.8M239.6 96.9v14.6M239.6 98.8h1.8M248.7 82.3h.1M265.2 96.9h.1M265.2 98.8h.1M265.2 96.9h3.6M268.8 95.1h.1M268.8 96.9h.1M268.8 95.1v3.7h-3.6"/>
<path d="M20.1 117.1h.1M20.1 104.2h.1M20.1 117.1h25.6M20.1 117.1v29.2h-14.6M20.1 104.2h5.5M31.1 104.2h.1M31.1 104.2h5.5M45.7 117.1h.1M45.7 117.1v3.6M128 113.4h.1M128 113.4v18.3M129.8 113.4h.1"/>
<path d="M129.8 113.4v16.4M131.7 113.4h.1M131.7 113.4v14.6M133.5 113.4v21.9M135.3 113.4h.1M135.3 113.4v10.9M137.2 113.4h.1M137.2 113.4v9.1M139 113.4h.1M139 113.4v7.3h38.4M140.8 118.9h.1M140.8 113.4h.1"/>
<path d="M140.8 113.4v5.5M142.6 113.4h.1M142.6 113.4v3.7h27.5M144.5 115.2h.1M144.5 113.4h.1M144.5 113.4v21.9M144.5 115.2h18.3M155.4 117.1h.1M155.4 117.1v18.2M162.8 115.2h.1M162.8 111.5v3.7M170.1 117.1h.1"/>
<path d="M170.1 111.5v5.6M177.4 111.5h.1M177.4 102.4h.1M177.4 111.5v23.8M182.9 102.4h.1M182.9 100.6v1.8M184.7 111.5h.1M184.7 111.5v23.8M188.3 113.4h.1M188.3 113.4v5.5h-47.5M188.3 113.4h5.5M193.8 113.4h.1"/>
<path d="M193.8 113.4v1.8M226.8 106h.1M226.8 106h18.3M239.6 111.5h.1M239.6 106h.1M239.6 111.5h29.2M261.5 111.5h.1M261.5 118.9h.1M261.5 111.5v1.9M261.5 118.9v1.8M268.8 118.9h.1M268.8 111.5h.1"/>
<path d="M268.8 111.5v1.9M268.8 118.9v1.8M27.4 129.8h.1M27.4 129.8v18.3h-21.9M45.7 128h.1M45.7 128v1.8h-18.3M98.8 135.3h.1M98.8 135.3h7.2M98.8 131.7v3.6M106 135.3h.1M111.5 135.3h22M115.2 135.3h.1"/>
<path d="M115.2 135.3v1.9M128 131.7h.1M128 131.7h32.9M129.8 129.8h.1M129.8 129.8h31.1M131.7 128h.1M131.7 128h29.2M133.5 135.3h.1M135.3 124.3h.1M135.3 124.3h49.4M137.2 122.5h.1M137.2 122.5h51.1"/>
<path d="M177.4 120.7h.1M184.7 135.3h.1M188.3 122.5h.1M188.3 128h.1M188.3 122.5v5.5M193.8 126.2h.1M193.8 126.2v1.8h-5.5M241.4 135.3h.1M241.4 137.2h.1M241.4 135.3h1.8M241.4 135.3v11M241.4 137.2h1.8"/>
<path d="M267 135.3h.1M267 137.2h.1M267 135.3h3.6M270.6 133.5h.1M270.6 135.3h.1M270.6 133.5v3.7h-3.6M5.5 146.3h.1M5.5 148.1h.1M5.5 153.6h.1M5.5 159.1h.1M42 144.5h.1M42 144.5v9.1h-36.5"/>
<path d="M42 144.5h7.4M47.5 140.8h.1M47.5 140.8h1.9M47.5 140.8v9.1M49.4 140.8h.1M64 140.8h.1M64 144.5h.1M64 140.8h11M64 144.5h1.8M65.8 144.5h.1M65.8 144.5v5.4M75 140.8h.1"/>
<path d="M75 140.8v18.3h-69.5M115.2 142.6h.1M115.2 142.6v1.9M124.3 155.4h.1M124.3 155.4v1.9M124.3 155.4h7.4M139 155.4h.1M139 155.4h9.1M139 155.4v1.9M144.5 140.8h.1M144.5 140.8v1.8M155.4 140.8h.1"/>
<path d="M155.4 140.8v1.8M177.4 140.8h.1M177.4 140.8v1.8M184.7 140.8h.1M184.7 140.8v1.8M232.2 144.5h.1M232.2 144.5h9.2M241.4 144.5h.1M241.4 151.8h.1M241.4 151.8v1.8M124.3 162.8h.1M124.3 162.8v1.8"/>
<path d="M139 162.8h.1M139 162.8v1.8M188.3 168.2h.1M188.3 168.2v3.7M195.7 168.2h.1M195.7 168.2v3.7M203 168.2h.1M203 168.2v3.7"/>
</g>
<g fill="#f0f" stroke="#f0f" stroke-width=".17">
<circle cx="261.5" cy="111.5" r=".35"/>
<circle cx="184.7" cy="62.1" r=".35"/>
<circle cx="184.7" cy="124.3" r=".35"/>
<circle cx="177.4" cy="120.7" r=".35"/>
<circle cx="164.5" cy="96.9" r=".35"/>
<circle cx="177.4" cy="95.1" r=".35"/>
<circle cx="239.6" cy="14.6" r=".35"/>
<circle cx="248.7" cy="43.9" r=".35"/>
<circle cx="248.7" cy="69.5" r=".35"/>
<circle cx="237.7" cy="69.5" r=".35"/>
<circle cx="21.9" cy="65.8" r=".35"/>
<circle cx="21.9" cy="67.6" r=".35"/>
<circle cx="239.6" cy="98.7" r=".35"/>
<circle cx="268.8" cy="96.9" r=".35"/>
<circle cx="239.6" cy="106" r=".35"/>
<circle cx="248.7" cy="78.6" r=".35"/>
<circle cx="144.4" cy="115.2" r=".35"/>
<circle cx="155.4" cy="117" r=".35"/>
<circle cx="42" cy="85.9" r=".35"/>
<circle cx="34.7" cy="85.9" r=".35"/>
<circle cx="143" cy="23" r=".35"/>
<circle cx="152.1" cy="23" r=".35"/>
<circle cx="152.1" cy="33.8" r=".35"/>
<circle cx="117.2" cy="21.2" r=".35"/>
<circle cx="115.2" cy="135.3" r=".35"/>
<circle cx="270.6" cy="135.3" r=".35"/>
<circle cx="241.4" cy="137.1" r=".35"/>
<circle cx="241.4" cy="144.4" r=".35"/>
<circle cx="64" cy="69.5" r=".35"/>
</g>
<text font-size="4.4" fill="#000080" x="3.6" y="173.7">Atmosic Technologies Proprietary and Confidential</text>
<text font-size="3.5" fill="#000080" x="129.8" y="89">ATM3202</text>
<g font-size="3.5" fill="#00f">
<text x="243.2" y="101.6">PTS645 SMD</text>
<text x="107.9" y="110.7">5x5 QFN</text>
<text x="23.7" y="125.3">32K XTAL</text>
<text x="245.1" y="140">PTS645 SMD</text>
<text x="51.2" y="156.4">16MHz XTAL</text>
</g>
<text font-size="3.5" x="217.6" y="161.8">ATMOSIC TECHNOLOGIES INC</text>
<g font-size="2.4" fill="#00f">
<text x="224.9" y="7.4">Change C2 to 22uF if needs</text>
<text x="224.9" y="9.7">to operate below -20°C</text>
</g>
<g font-size="1.7">
<text x="41.6" y="15.2" transform="rotate(-90 41.6 15.2)">1</text>
<text x="250.1" y="14.2">2</text>
<text x="259.1" y="14.2">1</text>
<text x="113" y="22.6">2</text>
<text x="113" y="20.8">3</text>
<text x="41.6" y="24.1" transform="rotate(-90 41.6 24.1)">2</text>
<text x="113" y="24.4">1</text>
<text x="252" y="43.5">2</text>
<text x="260.9" y="43.5">1</text>
<text x="32.6" y="65.4">2</text>
<text x="41.5" y="65.4">1</text>
<text x="72.7" y="64.3" transform="rotate(-90 72.7 64.3)">1</text>
<text x="32.6" y="67.2">4</text>
<text x="32.6" y="69">6</text>
<text x="41.5" y="67.2">3</text>
<text x="41.5" y="69">5</text>
<text x="127.6" y="68.2" transform="rotate(-90 127.6 68.2)">40</text>
<text x="129.4" y="68.2" transform="rotate(-90 129.4 68.2)">39</text>
<text x="131.2" y="68.2" transform="rotate(-90 131.2 68.2)">38</text>
<text x="133.1" y="68.2" transform="rotate(-90 133.1 68.2)">37</text>
<text x="134.9" y="68.2" transform="rotate(-90 134.9 68.2)">36</text>
<text x="136.7" y="68.2" transform="rotate(-90 136.7 68.2)">35</text>
<text x="138.6" y="68.2" transform="rotate(-90 138.6 68.2)">34</text>
<text x="140.4" y="68.2" transform="rotate(-90 140.4 68.2)">33</text>
<text x="142.2" y="68.2" transform="rotate(-90 142.2 68.2)">32</text>
<text x="144.1" y="68.2" transform="rotate(-90 144.1 68.2)">31</text>
<text x="252" y="69">2</text>
<text x="260.9" y="69">1</text>
<text x="114.8" y="80.1">1</text>
<text x="114.8" y="81.9">2</text>
<text x="114.8" y="83.7">3</text>
<text x="158.5" y="80.1">30</text>
<text x="158.5" y="81.9">29</text>
<text x="158.5" y="83.7">28</text>
<text x="23.4" y="85.5">1</text>
<text x="32.3" y="85.5">2</text>
<text x="114.8" y="85.5">4</text>
<text x="114.8" y="87.3">5</text>
<text x="114.8" y="89.2">6</text>
<text x="158.5" y="85.5">27</text>
<text x="158.5" y="87.3">26</text>
<text x="158.5" y="89.2">25</text>
<text x="114.8" y="91">7</text>
<text x="114.8" y="92.8">8</text>
<text x="114.8" y="94.7">9</text>
<text x="158.5" y="91">24</text>
<text x="158.5" y="92.8">23</text>
<text x="158.5" y="94.7">22</text>
<text x="113.9" y="96.5">10</text>
<text x="158.5" y="96.5">21</text>
<text x="244.7" y="96.5">1</text>
<text x="244.7" y="98.3">2</text>
<text x="260.9" y="96.5">3</text>
<text x="260.9" y="98.3">4</text>
<text x="23.4" y="103.8">1</text>
<text x="32.3" y="103.8">2</text>
<text x="127.6" y="111" transform="rotate(-90 127.6 111)">11</text>
<text x="129.4" y="111" transform="rotate(-90 129.4 111)">12</text>
<text x="131.2" y="111" transform="rotate(-90 131.2 111)">13</text>
<text x="133.1" y="111" transform="rotate(-90 133.1 111)">14</text>
<text x="134.9" y="111" transform="rotate(-90 134.9 111)">15</text>
<text x="136.7" y="111" transform="rotate(-90 136.7 111)">16</text>
<text x="138.6" y="111" transform="rotate(-90 138.6 111)">17</text>
<text x="140.4" y="111" transform="rotate(-90 140.4 111)">18</text>
<text x="142.2" y="111" transform="rotate(-90 142.2 111)">19</text>
<text x="144.1" y="111" transform="rotate(-90 144.1 111)">20</text>
<text x="45.3" y="121.2" transform="rotate(-90 45.3 121.2)">2</text>
<text x="45.3" y="128.4" transform="rotate(-90 45.3 128.4)">1</text>
<text x="98.3" y="128.4" transform="rotate(-90 98.3 128.4)">1</text>
<text x="246.5" y="134.9">1</text>
<text x="246.5" y="136.7">2</text>
<text x="262.8" y="134.9">3</text>
<text x="262.8" y="136.7">4</text>
<text x="49" y="140.4">4</text>
<text x="63.5" y="140.4">3</text>
<text x="49" y="144.1">1</text>
<text x="63.5" y="144.1">2</text>
<text x="187.9" y="164.9" transform="rotate(-90 187.9 164.9)">1</text>
<text x="195.2" y="164.9" transform="rotate(-90 195.2 164.9)">1</text>
<text x="202.6" y="164.9" transform="rotate(-90 202.6 164.9)">1</text>
</g>
<g font-size="1.7" fill="#004080">
<text x="128.8" y="73.3" transform="rotate(-90 128.8 73.3)">P33</text>
<text x="130.6" y="73.3" transform="rotate(-90 130.6 73.3)">P32</text>
<text x="132.4" y="73.3" transform="rotate(-90 132.4 73.3)">P30</text>
<text x="137.9" y="73.3" transform="rotate(-90 137.9 73.3)">P25</text>
<text x="139.7" y="73.3" transform="rotate(-90 139.7 73.3)">P24</text>
<text x="141.6" y="73.3" transform="rotate(-90 141.6 73.3)">P23</text>
<text x="143.4" y="73.3" transform="rotate(-90 143.4 73.3)">P22</text>
<text x="145.2" y="74" transform="rotate(-90 145.2 74)">TMC</text>
<text x="118" y="81.2">VDD1A</text>
<text x="118" y="83.1">VDDIOA</text>
<text x="134.2" y="79.8" transform="rotate(-90 134.2 79.8)">XTALO_16M</text>
<text x="136.1" y="79" transform="rotate(-90 136.1 79)">XTALI_16M</text>
<text x="151.1" y="83.1">VDDIO</text>
<text x="153.4" y="81.2">P20</text>
<text x="118" y="84.9">RFIO</text>
<text x="118" y="86.7">P0</text>
<text x="118" y="88.5">P2</text>
<text x="153.4" y="84.9">P19</text>
<text x="153.4" y="86.7">P17</text>
<text x="153.4" y="88.5">P13</text>
<text x="118" y="90.4">P1</text>
<text x="118" y="92.2">PWD</text>
<text x="118" y="94">P9</text>
<text x="118" y="95.8">P10</text>
<text x="147.4" y="92.2">XTALO_32k</text>
<text x="148.2" y="90.4">XTALI_32k</text>
<text x="149.6" y="95.8">DVDD1P</text>
<text x="150.7" y="94">DVDD1</text>
<text x="118" y="97.7">P11</text>
<text x="149.5" y="97.7">VDDAUX</text>
<text x="128.8" y="107" transform="rotate(-90 128.8 107)">WURX_RFIN</text>
<text x="130.6" y="107" transform="rotate(-90 130.6 107)">HARV1_INP</text>
<text x="132.4" y="107" transform="rotate(-90 132.4 107)">HARV1_INN</text>
<text x="134.2" y="107" transform="rotate(-90 134.2 107)">HARV_OUT</text>
<text x="136.1" y="107" transform="rotate(-90 136.1 107)">VBATT</text>
<text x="137.9" y="107" transform="rotate(-90 137.9 107)">Lext1</text>
<text x="139.7" y="107" transform="rotate(-90 139.7 107)">VSTORE</text>
<text x="141.6" y="107" transform="rotate(-90 141.6 107)">Lext2</text>
<text x="143.4" y="107" transform="rotate(-90 143.4 107)">AVDD1P</text>
<text x="145.2" y="107" transform="rotate(-90 145.2 107)">VDDIOP</text>
<text x="52.1" y="141.6">NC</text>
<text x="57.8" y="141.6">HOT</text>
<text x="52.1" y="145.2">HOT</text>
<text x="58.9" y="145.2">NC</text>
</g>
<g font-size="1.6">
<text x="39.5" y="8.4">VBATT</text>
<text x="148.8" y="8.9">VSTORE</text>
<text x="261.9" y="8.4">AVDD1P</text>
<text x="130.4" y="15.9">VBATT</text>
<text x="261.7" y="35.8">DVDD1P</text>
<text x="181.9" y="45">VCCIO</text>
<text x="19.2" y="55.9">VCCIO</text>
<text x="46.1" y="55.9">VDDIOP</text>
<text x="51.9" y="57.7">VCCIO_RDI</text>
<text x="61.4" y="61.4">VBATT</text>
<text x="262.4" y="63.2">VCCIO</text>
<text x="15.2" y="83.4">VCC_3V_BD</text>
<text x="46.8" y="83.4">VBATT</text>
<text x="266.1" y="92.5">VCCIO</text>
<text x="16.8" y="101.6">VDDIOP</text>
<text x="33.1" y="101.6">VDDAUX</text>
<text x="166.6" y="105.7">VDDAUX DVDD1P</text>
<text x="159.5" y="109">VDDIOP</text>
<text x="166.8" y="109">AVDD1P VSTORE</text>
<text x="182.2" y="109">VBATT</text>
<text x="267.9" y="130.9">VCCIO</text>
<text x="210.3" y="164.2">Title</text>
<text x="217.6" y="166">ATM3202 EVALUATION BOARD</text>
<text x="210.3" y="169.7">Size</text>
<text x="212.1" y="171.5">B</text>
<text x="217.6" y="169.7">Document Number</text>
<text x="217.6" y="171.5">&lt;Doc&gt;</text>
<text x="270.6" y="169.7">Rev</text>
<text x="270.6" y="171.5">E2c-02</text>
<text x="210.3" y="175.2">Date:</text>
<text x="219.8" y="175.2">Friday, December 03, 2021</text>
<text x="246.9" y="175.2">Sheet</text>
<text x="256" y="175.2">2</text>
<text x="261.5" y="175.2">of</text>
<text x="268.8" y="175.2">4</text>
</g>
<g font-size="1.6" fill="#000080">
<text x="43.9" y="17.9">JP3</text>
<text x="108.1" y="17.1">J9</text>
<text x="241.4" y="12.4">R1</text>
<text x="241.4" y="17.9">C2</text>
<text x="246.9" y="12.4">1</text>
<text x="251.2" y="17.5">JUMPER-2</text>
<text x="43.9" y="19.7">JUMPER-2</text>
<text x="120.7" y="19.3">R44</text>
<text x="125.1" y="19.3">560</text>
<text x="155.1" y="18.2">R57</text>
<text x="155.1" y="20.4">0</text>
<text x="241.4" y="21.5">10uF</text>
<text x="254.9" y="19.3">JP1</text>
<text x="46.8" y="28.9">BT1</text>
<text x="104.4" y="30">HEADER 3</text>
<text x="145.9" y="29.8">C38</text>
<text x="155.1" y="29.8">C39</text>
<text x="46.8" y="31.1">BAT 2032</text>
<text x="145.9" y="32">220uF</text>
<text x="155.1" y="32">NL</text>
<text x="253.3" y="40.8">JP4</text>
<text x="245.1" y="47.2">C6</text>
<text x="69.5" y="50.1">TP1</text>
<text x="69.5" y="52.3">TP-WHT</text>
<text x="245.1" y="50.8">NL</text>
<text x="254.2" y="48.3">JUMPER-2</text>
<text x="34.8" y="59.9">J1</text>
<text x="179.2" y="54.5">R62</text>
<text x="179.2" y="56.3">0</text>
<text x="34.8" y="61.8">HEADER 3X2</text>
<text x="117" y="69.1">U1</text>
<text x="179.2" y="67.3">R5</text>
<text x="179.2" y="69.1">NL</text>
<text x="254.2" y="66.3">JP5</text>
<text x="232.2" y="72.8">C7</text>
<text x="232.2" y="76.4">NL</text>
<text x="245.1" y="72.8">C8</text>
<text x="245.1" y="76.4">NL</text>
<text x="254.2" y="73.9">JUMPER-2</text>
<text x="27.4" y="83.7">JP7</text>
<text x="36.6" y="89.2">C36</text>
<text x="43.9" y="89.2">C37</text>
<text x="25.6" y="90.3">JUMPER-2</text>
<text x="36.6" y="91.1">NL</text>
<text x="43.9" y="91.1">NL</text>
<text x="246.9" y="94.7">S1</text>
<text x="252.3" y="94.7">SW-TACT-4P</text>
<text x="159.1" y="100.2">C9</text>
<text x="185.8" y="98.3">C10</text>
<text x="185.8" y="100.5">4.7uF</text>
<text x="27.4" y="102">JP8</text>
<text x="159.1" y="102">10uF</text>
<text x="25.6" y="108.6">JUMPER-2</text>
<text x="95.1" y="114.1">TP9</text>
<text x="95.1" y="116.3">TP-WHT</text>
<text x="196.8" y="118.5">L2</text>
<text x="256" y="116.6">R2</text>
<text x="256" y="118.5">1M</text>
<text x="271.7" y="116.6">C11</text>
<text x="271.7" y="118.8">NL</text>
<text x="48.6" y="124">Y1</text>
<text x="196.8" y="120.7">4.7uH</text>
<text x="48.6" y="126.2">ECS-.327-7-12R</text>
<text x="51.2" y="136.8">Y2</text>
<text x="104.6" y="134.2">R53</text>
<text x="110.4" y="134">0</text>
<text x="248.7" y="133.1">S2</text>
<text x="254.2" y="133.1">SW-TACT-4P</text>
<text x="51.2" y="138.6">ECS-160-8-36-JTN</text>
<text x="118.2" y="140.4">C12</text>
<text x="118.2" y="142.6">10uF</text>
<text x="147.4" y="138.6">C13</text>
<text x="147.4" y="140.8">4.7uF</text>
<text x="158.4" y="138.6">C14</text>
<text x="158.4" y="140.8">10uF</text>
<text x="171.9" y="138.6">C35</text>
<text x="171.9" y="140.4">10uF</text>
<text x="187.6" y="138.6">C15</text>
<text x="187.6" y="140.8">10uF</text>
<text x="244.3" y="149.6">R43</text>
<text x="184.7" y="150.7">TP2</text>
<text x="184.7" y="152.9">TP-BLK</text>
<text x="192" y="150.7">TP3</text>
<text x="192" y="152.9">TP-BLK</text>
<text x="199.3" y="150.7">TP4</text>
<text x="199.3" y="152.9">TP-BLK</text>
<text x="244.3" y="151.8">1M</text>
<text x="127.3" y="160.5">R3</text>
<text x="141.9" y="160.5">R4</text>
<text x="127.3" y="162.7">1M</text>
<text x="141.9" y="162.7">1M</text>
</g>
<g font-size="1.6" fill="#f00">
<text x="227.2" y="14.2">VDD1A</text>
<text x="122.7" y="25.2">VSTORE_GADC</text>
<text x="137.2" y="25.2">3</text>
<text x="227.2" y="43.5">VDD1D</text>
<text x="104.4" y="51.5">3</text>
<text x="104.4" y="53.4">3</text>
<text x="107.1" y="51.5">P22</text>
<text x="107.1" y="53.4">P23</text>
<text x="104.4" y="58.8">3</text>
<text x="104.4" y="55.2">3</text>
<text x="104.4" y="57">3</text>
<text x="107.1" y="58.8">P30</text>
<text x="107.1" y="55.2">P24</text>
<text x="107.1" y="57">P25</text>
<text x="150.3" y="57.9">XTALO_16M</text>
<text x="150.3" y="59.7">XTALI_16M</text>
<text x="104.4" y="62.5">3</text>
<text x="104.4" y="60.7">3</text>
<text x="107.1" y="62.5">P33</text>
<text x="107.1" y="60.7">P32</text>
<text x="150.3" y="61.8">TMC</text>
<text x="229" y="69.1">VDDIO</text>
<text x="102.8" y="81.9">VDDIO</text>
<text x="102.8" y="80.1">VDD1A</text>
<text x="168.6" y="81.9">VDDIO</text>
<text x="177.4" y="80.8">P20</text>
<text x="182.2" y="80.8">3</text>
<text x="88" y="86.3">3</text>
<text x="88" y="88.1">3</text>
<text x="88" y="90">3</text>
<text x="88" y="84.5">4</text>
<text x="90.7" y="86.3">P0</text>
<text x="90.7" y="88.1">P2</text>
<text x="90.7" y="90">P1</text>
<text x="90.7" y="84.5">RFIO</text>
<text x="163.1" y="89">XTALI_32K</text>
<text x="177.4" y="84.5">P19</text>
<text x="177.4" y="88.1">P13</text>
<text x="181.1" y="86.3">P17</text>
<text x="182.2" y="84.5">3</text>
<text x="182.2" y="88.1">3</text>
<text x="185.8" y="86.3">3</text>
<text x="88" y="93.6">3</text>
<text x="88" y="95.4">3</text>
<text x="90.7" y="93.6">P9</text>
<text x="90.7" y="95.4">P10</text>
<text x="102.8" y="91.1">PWD</text>
<text x="163.1" y="90.8">XTALO_32K</text>
<text x="168.6" y="92.9">VDD1D</text>
<text x="88" y="97.2">3</text>
<text x="90.7" y="97.2">P11</text>
<text x="229" y="105.7">PWD</text>
<text x="248.7" y="106.4">PWD</text>
<text x="254.5" y="106.4">3</text>
<text x="159.5" y="118.5">LEXT2</text>
<text x="159.5" y="122.1">LEXT1</text>
<text x="164.6" y="132">WURX_RFIN</text>
<text x="164.6" y="128.4">HARV1_RFIN_N</text>
<text x="164.6" y="130.2">HARV1_RFIN_P</text>
<text x="176.7" y="132">4</text>
<text x="179.2" y="130.2">4</text>
<text x="179.4" y="128.4">4</text>
<text x="119.3" y="134.7">HARV_OUT</text>
<text x="5.8" y="145.7">XTALO_32K</text>
<text x="5.8" y="147.5">XTALI_32K</text>
<text x="234.4" y="144.1">P10</text>
<text x="5.8" y="153">XTALI_16M</text>
<text x="126.6" y="155.1">P0</text>
<text x="143" y="155.1">P32</text>
<text x="5.8" y="158.5">XTALO_16M</text>
</g>
<g font-size="1.6" fill="#004080">
<text x="72.8" y="60.5" transform="rotate(-90 72.8 60.5)">TP</text>
<text x="98.4" y="124.5" transform="rotate(-90 98.4 124.5)">TP</text>
<text x="188" y="161.1" transform="rotate(-90 188 161.1)">TP</text>
<text x="195.3" y="161.1" transform="rotate(-90 195.3 161.1)">TP</text>
<text x="202.7" y="161.1" transform="rotate(-90 202.7 161.1)">TP</text>
</g>
<g font-size="1.3">
<text x="29.3" y="1.4">5</text>
<text x="84.1" y="1.4">4</text>
<text x="139" y="1.4">3</text>
<text x="193.8" y="1.4">2</text>
<text x="248.7" y="1.4">1</text>
<text x=".5" y="24.7">D</text>
<text x="276.6" y="24.7">D</text>
<text x=".5" y="68.2">C</text>
<text x="276.6" y="68.2">C</text>
<text x=".5" y="111.6">B</text>
<text x="276.6" y="111.6">B</text>
<text x=".5" y="155">A</text>
<text x="276.6" y="155">A</text>
<text x="29.3" y="177">5</text>
<text x="84.1" y="177">4</text>
<text x="139" y="177">3</text>
<text x="193.8" y="177">2</text>
<text x="248.7" y="177">1</text>
</g>
</svg>
